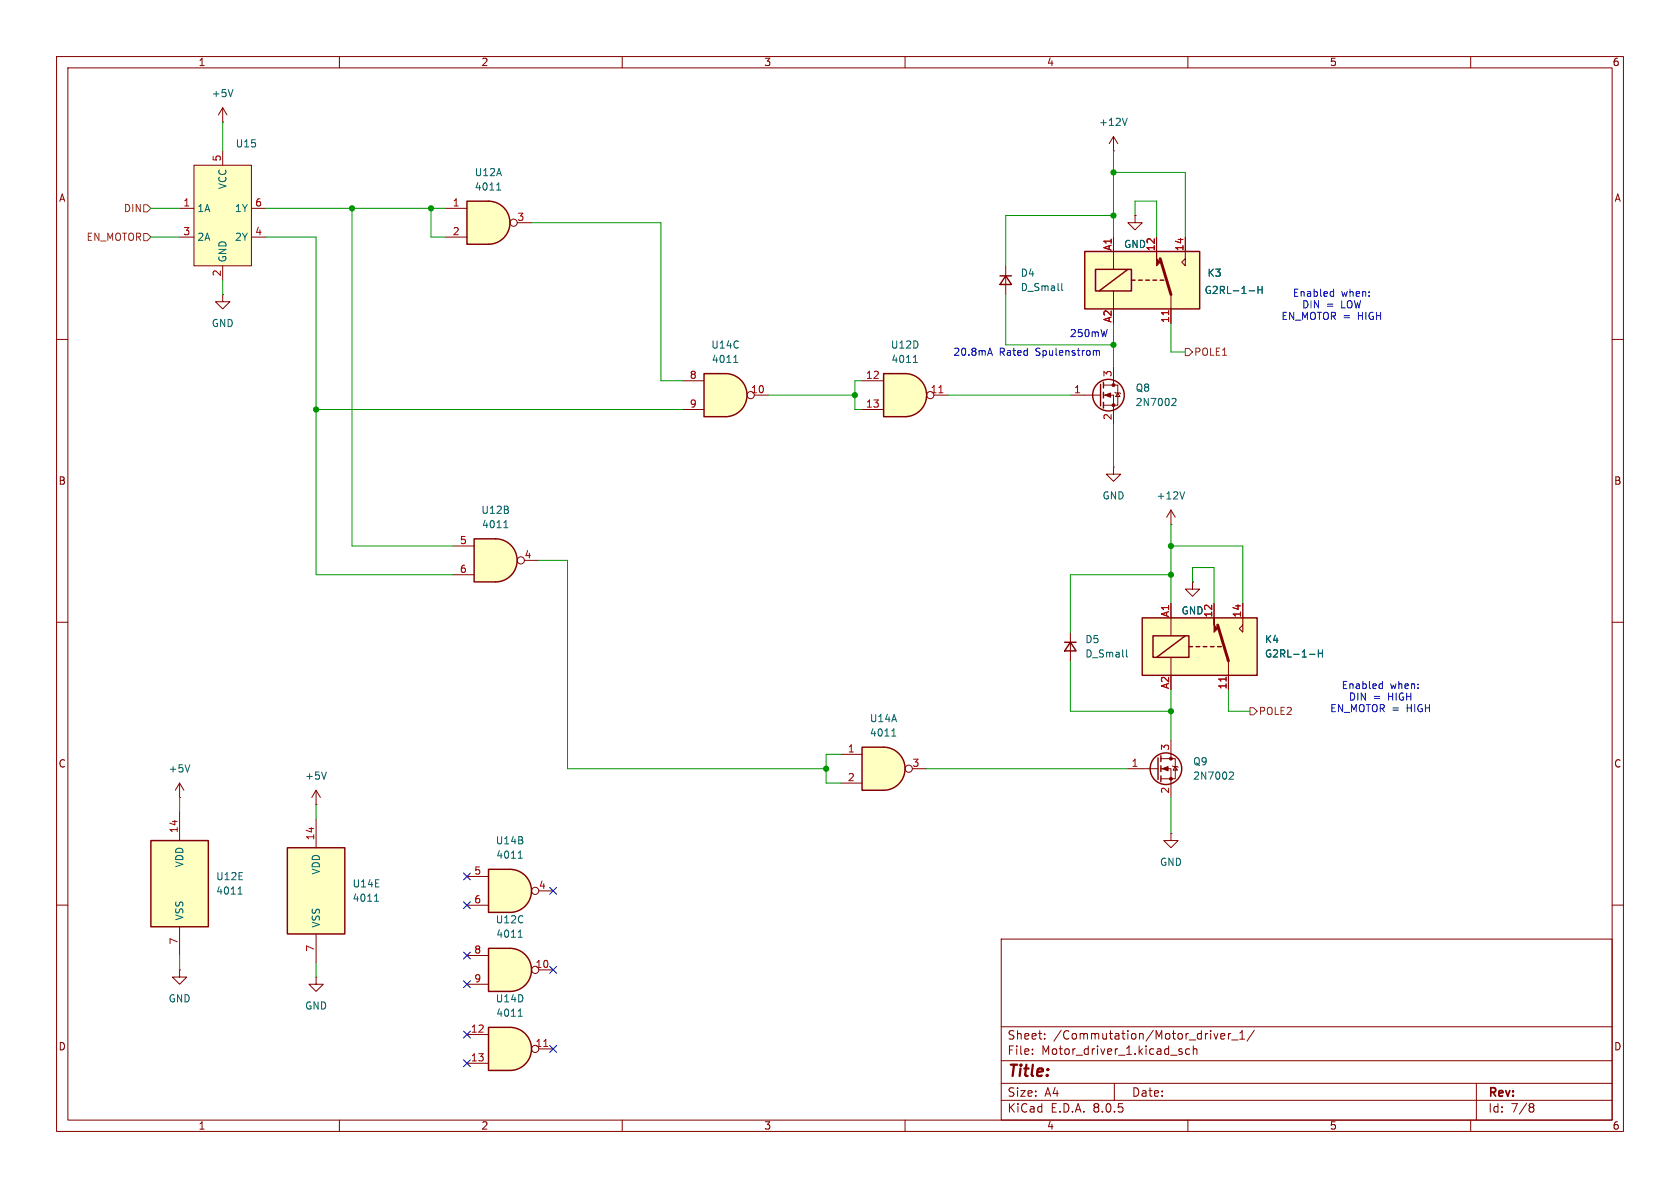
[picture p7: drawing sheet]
<svg xmlns="http://www.w3.org/2000/svg" width="297mm" height="210mm" viewBox="0 0 297 210" stroke-linecap="round" stroke-linejoin="round" font-family="sans-serif">
<g fill="none" stroke="#840000" stroke-width=".18">
<path d="M10 10h277v190h-277zM12 12h273v186h-273zM60 10v2M110 10v2M160 10v2M210 10v2M260 10v2M196.8 26.7h.1M196.8 24.1l-.7 1.3M196.8 24.1v2.6M196.8 24.1l.8 1.3M10 60h2"/>
<path d="M285 60h2M10 110h2M285 110h2M10 160h2M285 160h2M177 166h108v32h-108zM60 198v2M110 198v2M160 198v2M177 194.5h108M177 191.5h108M177 187.5h108"/>
<path d="M177 181.5h108M182.5 186.3v.1M182.5 185.5v.1M184.7 183.6v.1M184.7 182.8v.1M197 191.5v3M208.5 185.8l.5 .2v.1v.2l-.5 .1M208.5 185.5h.5M210 198v2M210.3 185.5l-.4-.1-.3 .3v.4l.1 .2h.6M211 185.5l.2-.1 .3 .1 .1 .9M211 184.9v1.5"/>
<path d="M215.3 182.7l-.3 1M215.8 183.2l.7-.1v-.3l-.5-.1-.2 .2 .1 .7h.6M217.2 182.7v1M217.6 182.7l-.3 .1-.1 .2M217.7 183.8h1.2M219.2 183.7h.8M219.2 182.6l.4-.4v1.5M221.7 182.1l-1.2 2M260 198v2M261 191.5v6.5M270.6 195.1h.3l.3 .3-.3 .3M270.6 195.7h.3"/>
<path d="M270.9 195.7l.2 .2 .1 .4-.3 .3h-.3"/>
</g>
<path d="M199.3 20.9l-.5 1.3" fill="none" stroke="#006464" stroke-width=".18"/>
<path d="M50.8 149.9h10.2v15.2h-10.2z" fill="#ffffc2"/>
<path d="M50.8 149.9h10.2v15.2h-10.2z" fill="none" stroke="#840000" stroke-width=".25"/>
<path d="M210.8 102.9v1.2h1.3l-1.3 1.3-1.3-1.3h1.3M210.8 102.9h.1M55.9 139.7v2.5M55.9 139.7l-.8 1.3M55.9 139.7l.7 1.3M55.9 142.2h.1M55.9 144.8v5.1M55.9 165.1v5.1" fill="none" stroke="#840000" stroke-width=".18"/>
<path d="M57.7 136.5l-.4 1.2M66.2 159.3h.7M66.3 158.4l.3-.3v1.2" fill="none" stroke="#006464" stroke-width=".18"/>
<path d="M201.9 109.2h20.3v10.2h-20.3z" fill="#ffffc2"/>
<path d="M207 106.7v5.7M207 116.2v3.2M214.6 106.7v2.5M217.2 116.8v5.1M219.7 106.7v5.1l-.6-.7 .6-.6M31.7 138.4l-.7 1.3M31.7 138.4v2.6M31.7 138.4l.8 1.3M31.7 141h.1" fill="none" stroke="#840000" stroke-width=".18"/>
<path d="M201.9 109.2h20.3v10.2h-20.3zM203.8 112.4h6.4v3.8h-6.4zM209.5 112.4l-5 3.8M210.2 114.3h.6M211.5 114.3h.6M212.7 114.3h.7M214 114.3h.6M215.3 114.3h.6" fill="none" stroke="#840000" stroke-width=".25"/>
<path d="M215.3 110.5l1.9 6.3" fill="none" stroke="#840000" stroke-width=".51"/>
<path d="M214.6 109.2v1.3l.7 .6-.7 .7z" fill="#840000" stroke="#840000" stroke-width=".18"/>
<path d="M216.8 119.7v.7" fill="none" stroke="#a90000" stroke-width=".18"/>
<path d="M231.5 115.7h1M233.1 114.9v1.2M233.1 115.5h.7M233.8 114.9v1.2M33.6 135.2l-.5 1.3" fill="none" stroke="#006464" stroke-width=".18"/>
<path d="M26.7 148.6h10.1v15.2h-10.1z" fill="#ffffc2"/>
<path d="M26.7 148.6h10.1v15.2h-10.1z" fill="none" stroke="#840000" stroke-width=".25"/>
<path d="M31.7 143.5v5.1M31.7 171.5v1.2h1.3l-1.3 1.3-1.2-1.3h1.2M31.7 171.5h.1M31.7 163.8v5.1" fill="none" stroke="#840000" stroke-width=".18"/>
<path d="M42.1 158.1h.7M42.2 157.1l.2-.3v1.3" fill="none" stroke="#006464" stroke-width=".18"/>
<path d="M191.8 44.5h20.3v10.1h-20.3z" fill="#ffffc2"/>
<g fill="none" stroke="#840000" stroke-width=".18">
<path d="M39.4 19.1l-.8 1.2M39.4 19.1v2.5M39.4 19.1l.7 1.2M39.4 21.6h.1M200.7 38.1v1.3h1.2l-1.2 1.2-1.3-1.2h1.3M200.7 38.1h.1M177.8 47v5.1M196.8 41.9v5.7M196.8 51.4v3.2M204.5 41.9v2.6M207 52.1v5.1M209.5 41.9v5.1l-.6-.6 .6-.7"/>
<path d="M196.8 82.6v1.2h1.3l-1.3 1.3-1.2-1.3h1.2M196.8 82.6h.1M207 92.7h.1M207 90.2v2.5M207 90.2l-.8 1.2M207 90.2l.8 1.2M189.2 111.8v5M199.4 135.9h5.3M205.2 135.9h1.8v5.1M205.2 134.1h2.6v3.6h-2.6M207 130.8v3.3M207.3 135.4l.1 .1h.8l.1 .1"/>
<path d="M207.8 135.5l.4 .6h-.8z"/>
</g>
<g fill="none" stroke="#840000" stroke-width=".25">
<path d="M176.8 48.8h2M177.8 48.8l1 1.5h-2zM191.8 44.5h20.3v10.1h-20.3zM193.7 47.6h6.3v3.8h-6.3zM199.4 47.6l-5.1 3.8M200 49.5h.7M201.3 49.5h.6M202.6 49.5h.6M203.8 49.5h.7M205.1 49.5h.6M188.2 113.5h2M189.2 113.5l1 1.6h-2z"/>
<path d="M204.7 134v3.8M205.2 133.6v1M205.2 135.4v1M205.2 137.2v1"/>
<circle cx="206.1" cy="135.9" r="2.79"/>
</g>
<path d="M205.1 45.7l1.9 6.4" fill="none" stroke="#840000" stroke-width=".51"/>
<g fill="#840000" stroke="#840000" stroke-width=".18">
<path d="M204.5 44.5v1.2l.6 .7-.6 .6z"/>
<path d="M205.5 135.9l1-.4v.8z"/>
<circle cx="207" cy="137.7" r=".25"/>
<circle cx="207" cy="134.1" r=".25"/>
</g>
<path d="M206.6 54.9v.7" fill="none" stroke="#a90000" stroke-width=".18"/>
<path d="M41.2 15.8l-.4 1.3M187.7 50.1v1.1l.2 .2M220.8 51.4h1M222.4 50.6v1.3M222.4 51.2h.7M223.1 50.6v1.3M209.4 86.9l-.4 1.3M199.1 114.9v1.1l.2 .1M217.5 136.5h.4l.2 .3-.8 .9h.8" fill="none" stroke="#006464" stroke-width=".18"/>
<path d="M34.3 29.2h10.1v17.8h-10.1z" fill="#ffffc2"/>
<path d="M31.7 36.8h2.6M34.3 29.2h10.1v17.8h-10.1zM39.4 26.7v2.5M44.4 36.8h2.6M31.7 41.9h2.6M39.4 47v2.5M44.4 41.9h2.6" fill="none" stroke="#840000" stroke-width=".18"/>
<path d="M86.4 35.6a3.8 3.8 0 0 1 3.8 3.8 3.8 3.8 0 0 1-3.8 3.8z" fill="#ffffc2" stroke="#ffffc2" stroke-width=".18"/>
<path d="M82.5 35.6h3.9v7.6h-3.9z" fill="#ffffc2"/>
<path d="M82.5 35.6h3.9a3.8 3.8 0 0 1 3.8 3.8 3.8 3.8 0 0 1-3.8 3.8h-3.9z" fill="none" stroke="#840000" stroke-width=".25"/>
<g fill="none" stroke="#840000" stroke-width=".18">
<path d="M78.7 36.8h3.8M91.4 39.4h2.6M39.4 52.1v1.2h1.2l-1.2 1.3-1.3-1.3h1.3M39.4 52.1h.1M78.7 41.9h3.8"/>
<circle cx="90.8" cy="39.4" r=".63"/>
</g>
<path d="M87.8 33.6h.7M87.9 32.6l.3-.3v1.3" fill="none" stroke="#006464" stroke-width=".18"/>
<path d="M128.3 66a3.8 3.8 0 0 1 3.8 3.9 3.8 3.8 0 0 1-3.8 3.8z" fill="#ffffc2" stroke="#ffffc2" stroke-width=".18"/>
<path d="M124.5 66h3.8v7.7h-3.8z" fill="#ffffc2"/>
<path d="M124.5 66h3.8a3.8 3.8 0 0 1 3.8 3.9 3.8 3.8 0 0 1-3.8 3.8h-3.8z" fill="none" stroke="#840000" stroke-width=".25"/>
<g fill="none" stroke="#840000" stroke-width=".18">
<path d="M120.6 67.3h3.9M120.6 72.4h3.9M133.3 69.9h2.6"/>
<circle cx="132.7" cy="69.8" r=".63"/>
</g>
<path d="M129.7 64.1h.7M129.8 63.1l.3-.3v1.3" fill="none" stroke="#006464" stroke-width=".18"/>
<path d="M87.6 95.3a3.8 3.8 0 0 1 3.8 3.8 3.8 3.8 0 0 1-3.8 3.8z" fill="#ffffc2" stroke="#ffffc2" stroke-width=".18"/>
<path d="M83.8 95.3h3.8v7.6h-3.8z" fill="#ffffc2"/>
<path d="M83.8 95.3h3.8a3.8 3.8 0 0 1 3.8 3.8 3.8 3.8 0 0 1-3.8 3.8h-3.8z" fill="none" stroke="#840000" stroke-width=".25"/>
<g fill="none" stroke="#840000" stroke-width=".18">
<path d="M80 96.5h3.8M92.7 99.1h2.5M80 101.6h3.8"/>
<circle cx="92.1" cy="99.1" r=".63"/>
</g>
<path d="M89.1 93.3h.7M89.2 92.3l.2-.3v1.3" fill="none" stroke="#006464" stroke-width=".18"/>
<path d="M90.2 181.6a3.8 3.8 0 0 1 3.8 3.8 3.8 3.8 0 0 1-3.8 3.8z" fill="#ffffc2" stroke="#ffffc2" stroke-width=".18"/>
<path d="M86.4 181.6h3.8v7.6h-3.8z" fill="#ffffc2"/>
<path d="M86.4 181.6h3.8a3.8 3.8 0 0 1 3.8 3.8 3.8 3.8 0 0 1-3.8 3.8h-3.8z" fill="none" stroke="#840000" stroke-width=".25"/>
<g fill="none" stroke="#840000" stroke-width=".18">
<path d="M82.5 182.9h3.9M82.5 188h3.9M95.2 185.4h2.6"/>
<circle cx="94.6" cy="185.4" r=".63"/>
</g>
<path d="M96.1 185h.8" fill="none" stroke="#a90000" stroke-width=".18"/>
<path d="M91.6 179.6h.7M91.7 178.7l.3-.3v1.2" fill="none" stroke="#006464" stroke-width=".18"/>
<path d="M160 66a3.8 3.8 0 0 1 3.8 3.9 3.8 3.8 0 0 1-3.8 3.8z" fill="#ffffc2" stroke="#ffffc2" stroke-width=".18"/>
<path d="M156.2 66h3.8v7.7h-3.8z" fill="#ffffc2"/>
<g fill="none" stroke="#840000" stroke-width=".25">
<path d="M156.2 66h3.8a3.8 3.8 0 0 1 3.8 3.9 3.8 3.8 0 0 1-3.8 3.8h-3.8zM194.6 67.9v3.9M195.1 67.6v1M195.1 69.3v1.1M195.1 71.1v1"/>
<circle cx="196" cy="69.8" r="2.79"/>
</g>
<g fill="none" stroke="#840000" stroke-width=".18">
<path d="M152.4 67.3h3.8M152.4 72.4h3.8M165.1 69.9h2.5M189.2 69.9h5.4M195.1 69.9h1.7v5M195.1 68.1h2.5v3.5h-2.5M196.8 64.8v3.3M197.1 69.3l.1 .2h.8l.1 .1M197.6 69.5l.4 .6h-.8z"/>
<circle cx="164.5" cy="69.8" r=".63"/>
</g>
<path d="M166 69.4h.7" fill="none" stroke="#a90000" stroke-width=".18"/>
<path d="M161.5 64.1h.7M161.6 63.1l.2-.3v1.3M207.4 70.4l.4 .1 .1 .3-.8 .9h.8" fill="none" stroke="#006464" stroke-width=".18"/>
<g fill="#840000" stroke="#840000" stroke-width=".18">
<path d="M195.3 69.9l1-.4v.7z"/>
<circle cx="196.8" cy="71.6" r=".25"/>
<circle cx="196.8" cy="68.1" r=".25"/>
</g>
<path d="M90.2 167.6a3.8 3.8 0 0 1 3.8 3.9 3.8 3.8 0 0 1-3.8 3.8z" fill="#ffffc2" stroke="#ffffc2" stroke-width=".18"/>
<path d="M86.4 167.6h3.8v7.7h-3.8z" fill="#ffffc2"/>
<path d="M86.4 167.6h3.8a3.8 3.8 0 0 1 3.8 3.9 3.8 3.8 0 0 1-3.8 3.8h-3.8z" fill="none" stroke="#840000" stroke-width=".25"/>
<g fill="none" stroke="#840000" stroke-width=".18">
<path d="M55.9 172.7v1.3h1.2l-1.2 1.3-1.3-1.3h1.3M55.9 172.7h.1M82.5 168.9h3.9M82.5 174h3.9M95.2 171.5h2.6"/>
<circle cx="94.6" cy="171.4" r=".63"/>
</g>
<path d="M91.6 165.7h.7M91.7 164.7l.3-.3v1.3" fill="none" stroke="#006464" stroke-width=".18"/>
<path d="M90.2 153.7a3.8 3.8 0 0 1 3.8 3.8 3.8 3.8 0 0 1-3.8 3.8z" fill="#ffffc2" stroke="#ffffc2" stroke-width=".18"/>
<path d="M86.4 153.7h3.8v7.6h-3.8z" fill="#ffffc2"/>
<path d="M86.4 153.7h3.8a3.8 3.8 0 0 1 3.8 3.8 3.8 3.8 0 0 1-3.8 3.8h-3.8z" fill="none" stroke="#840000" stroke-width=".25"/>
<g fill="none" stroke="#840000" stroke-width=".18">
<path d="M82.5 154.9h3.9M95.2 157.5h2.6M207 147.3v1.3h1.3l-1.3 1.3-1.3-1.3h1.3M207 147.3h.1M82.5 160h3.9"/>
<circle cx="94.6" cy="157.5" r=".63"/>
</g>
<path d="M91.6 151.7h.7M91.7 150.7l.3-.3v1.3" fill="none" stroke="#006464" stroke-width=".18"/>
<path d="M156.2 132.1a3.8 3.8 0 0 1 3.8 3.8 3.8 3.8 0 0 1-3.8 3.8z" fill="#ffffc2" stroke="#ffffc2" stroke-width=".18"/>
<path d="M152.4 132.1h3.8v7.6h-3.8z" fill="#ffffc2"/>
<path d="M152.4 132.1h3.8a3.8 3.8 0 0 1 3.8 3.8 3.8 3.8 0 0 1-3.8 3.8h-3.8z" fill="none" stroke="#840000" stroke-width=".25"/>
<g fill="none" stroke="#840000" stroke-width=".18">
<path d="M200.7 38.1h.1M196.8 41.9v2.6M204.5 41.9v2.6M207 54.6v2.6M209.5 41.9v2.6M207 106.7v2.5M210.8 102.9h.1M214.6 106.7v2.5M217.2 119.4v2.5M219.7 106.7v2.5M148.6 133.4h3.8M148.6 138.4h3.8"/>
<path d="M161.3 135.9h2.5"/>
<circle cx="160.7" cy="135.9" r=".63"/>
</g>
<path d="M220.8 51.4h1M222.4 50.6v1.3M222.4 51.2h.7M223.1 50.6v1.3M231.5 115.7h1M233.1 114.9v1.2M233.1 115.5h.7M233.8 114.9v1.2M157.7 130.1h.7M157.8 129.2l.2-.4v1.3" fill="none" stroke="#006464" stroke-width=".18"/>
<path d="M25.4 36.2h.6l.7 .6-.7 .7h-.6zM25.4 41.3h.6l.7 .6-.7 .6h-.6zM209.5 61.6h.7l.6 .6-.6 .7h-.7zM221 125.1h.6l.6 .6-.6 .7h-.6z" fill="none" stroke="#725600" stroke-width=".18"/>
<path d="M195.7 58.2l-.3 1.3M235.4 51.5l.4 .1M235.8 51.1v1.3M235.8 52.3l-.4 .1M174.7 62.5h.6M175 61.5l.4 1.3M193.5 62l.3 .1M193.8 62.1l.2-.1h.3l.1 .8M193.8 62.1v.7M244 120.9h.4M244.4 120.5v1.2M244.4 121.7h-.4" fill="none" stroke="#0000c2" stroke-width=".18"/>
<g fill="none" stroke="#009600" stroke-width=".18">
<path d="M26.7 36.8h5M39.4 21.6v5.1M47 36.8h31.7M62.2 36.8v59.7h17.8M76.2 36.8v5.1h2.5M94 39.4h22.8v27.9h3.8M196.8 26.7v15.2M196.8 30.5h12.7v11.4M196.8 38.1h-19v8.9M200.7 38.1v-2.5h3.8v6.3M26.7 41.9h5M39.4 49.5v2.6"/>
<path d="M47 41.9h8.9v59.7h24.1M177.8 52.1v8.9h19M196.8 57.2v7.6M207 57.2v5h2.5M55.9 72.4h64.7M135.9 69.9h15.2M152.4 67.3h-1.3v5.1h1.3M167.6 69.9h21.6M196.8 74.9v7.7M95.2 99.1h5.1v36.8h45.7M207 92.7v14M207 96.5h12.7v10.2"/>
<path d="M189.2 116.8v8.9h17.8M207 101.6h-17.8v10.2M210.8 102.9v-2.6h3.8v6.4M148.6 133.4h-2.6v5h2.6M163.8 135.9h35.6M207 121.9v8.9M217.2 121.9v3.8h3.8M31.7 141v2.5M55.9 142.2v2.6M207 141v6.3M31.7 168.9v2.6M55.9 170.2v2.5"/>
</g>
<g fill="none" stroke="#000084" stroke-width=".18">
<path d="M81.9 159.4l1.3 1.2M81.9 154.3l1.3 1.2M83.2 159.4l-1.3 1.2M83.2 154.3l-1.3 1.2M97.2 156.9l1.2 1.2M98.4 156.9l-1.2 1.2M81.9 173.4l1.3 1.2M81.9 168.3l1.3 1.2M83.2 173.4l-1.3 1.2M83.2 168.3l-1.3 1.2M97.2 170.8l1.2 1.3M98.4 170.8l-1.2 1.3"/>
<path d="M81.9 182.3l1.3 1.2M81.9 187.4l1.3 1.2M83.2 182.3l-1.3 1.2M83.2 187.4l-1.3 1.2M97.2 184.8l1.2 1.2M98.4 184.8l-1.2 1.2"/>
</g>
<path d="M206.6 54.9v.7M216.8 119.7v.7" fill="none" stroke="#a90000" stroke-width=".18"/>
<g fill="#009600" stroke="#009600" stroke-width=".18">
<circle cx="146" cy="135.9" r=".46"/>
<circle cx="196.8" cy="61" r=".46"/>
<circle cx="196.8" cy="38.1" r=".46"/>
<circle cx="196.8" cy="30.5" r=".46"/>
<circle cx="76.2" cy="36.8" r=".46"/>
<circle cx="151.1" cy="69.9" r=".46"/>
<circle cx="55.9" cy="72.4" r=".46"/>
<circle cx="62.2" cy="36.8" r=".46"/>
<circle cx="207" cy="96.5" r=".46"/>
<circle cx="207" cy="125.7" r=".46"/>
<circle cx="207" cy="101.6" r=".46"/>
</g>
<text font-size="2.8" fill="#840000" x="178" y="190.9">Title:</text>
<g font-size="2.1" fill="#840000">
<text x="178" y="184">Sheet:</text>
<text x="186.2" y="184">/Commutation/Motor_driver_1/</text>
<text x="178" y="186.7">File:</text>
<text x="184.1" y="186.7">Motor_driver_1.kicad_sch</text>
<text x="178" y="196.9">KiCad</text>
<text x="178" y="194.1">Size:</text>
<text x="184.7" y="194.1">A4</text>
<text x="185.7" y="196.9">E.D.A.</text>
<text x="193.3" y="196.9">8.0.5</text>
<text x="200" y="194.1">Date:</text>
<text x="263" y="194.3">Rev:</text>
<text x="263" y="196.9">Id:</text>
<text x="267.1" y="196.9">7/8</text>
</g>
<g font-size="1.8" fill="#840000">
<text x="35" y="11.9">1</text>
<text x="85" y="11.9">2</text>
<text x="135" y="11.9">3</text>
<text x="185" y="11.9">4</text>
<text x="235" y="11.9">5</text>
<text x="285" y="11.9">6</text>
<text x="10.3" y="35.9">A</text>
<text x="285.3" y="35.9">A</text>
<text x="10.3" y="85.9">B</text>
<text x="285.3" y="85.9">B</text>
<text x="10.3" y="135.9">C</text>
<text x="285.3" y="135.9">C</text>
<text x="10.3" y="185.9">D</text>
<text x="285.3" y="185.9">D</text>
<text x="35" y="199.9">1</text>
<text x="85" y="199.9">2</text>
<text x="135" y="199.9">3</text>
<text x="185" y="199.9">4</text>
<text x="235" y="199.9">5</text>
<text x="285" y="199.9">6</text>
</g>
<g font-size="1.8" fill="#006464">
<text x="37.3" y="17.4">+5V</text>
<text x="194.2" y="22.5">+12V</text>
<text x="41.6" y="26.3">U15</text>
<text x="40.2" y="33.5" transform="rotate(-90 40.2 33.5)">VCC</text>
<text x="83.8" y="31.3">U12A</text>
<text x="83.8" y="33.9">4011</text>
<text x="34.8" y="37.7">1A</text>
<text x="41.4" y="37.7">1Y</text>
<text x="34.8" y="42.8">2A</text>
<text x="40.2" y="46.5" transform="rotate(-90 40.2 46.5)">GND</text>
<text x="41.4" y="42.8">2Y</text>
<text x="198.6" y="44">GND</text>
<text x="180.3" y="49.1">D4</text>
<text x="180.3" y="51.7">D_Small</text>
<text x="212.9" y="52.2">G2RL-1-H</text>
<text x="213.4" y="49.1">K3</text>
<text x="37.3" y="58">GND</text>
<text x="125.7" y="61.8">U14C</text>
<text x="125.7" y="64.4">4011</text>
<text x="157.4" y="61.8">U12D</text>
<text x="157.5" y="64.4">4011</text>
<text x="200.7" y="69.4">Q8</text>
<text x="200.7" y="72">2N7002</text>
<text x="194.8" y="88.5">GND</text>
<text x="204.4" y="88.5">+12V</text>
<text x="85" y="91">U12B</text>
<text x="85.1" y="93.6">4011</text>
<text x="191.8" y="113.9">D5</text>
<text x="208.8" y="108.8">GND</text>
<text x="223.5" y="113.9">K4</text>
<text x="191.8" y="116.4">D_Small</text>
<text x="223.5" y="116.4">G2RL-1-H</text>
<text x="153.7" y="127.9">U14A</text>
<text x="153.7" y="130.4">4011</text>
<text x="29.7" y="136.8">+5V</text>
<text x="210.8" y="135.5">Q9</text>
<text x="53.8" y="138">+5V</text>
<text x="210.8" y="138">2N7002</text>
<text x="87.6" y="149.5">U14B</text>
<text x="32.6" y="153.4" transform="rotate(-90 32.6 153.4)">VDD</text>
<text x="38.1" y="155.8">U12E</text>
<text x="56.7" y="154.7" transform="rotate(-90 56.7 154.7)">VDD</text>
<text x="87.6" y="152">4011</text>
<text x="205" y="153.3">GND</text>
<text x="38.1" y="158.3">4011</text>
<text x="62.2" y="157.1">U14E</text>
<text x="62.2" y="159.6">4011</text>
<text x="32.6" y="162.8" transform="rotate(-90 32.6 162.8)">VSS</text>
<text x="56.7" y="164.1" transform="rotate(-90 56.7 164.1)">VSS</text>
<text x="87.6" y="163.4">U12C</text>
<text x="87.6" y="166">4011</text>
<text x="29.7" y="177.4">GND</text>
<text x="53.8" y="178.7">GND</text>
<text x="87.6" y="177.4">U14D</text>
<text x="87.6" y="179.9">4011</text>
</g>
<g font-size="1.8" fill="#a90000">
<text x="39.1" y="28.6" transform="rotate(-90 39.1 28.6)">5</text>
<text x="32.3" y="36.6">1</text>
<text x="32.3" y="41.7">3</text>
<text x="45" y="41.7">4</text>
<text x="45" y="36.6">6</text>
<text x="79.9" y="36.6">1</text>
<text x="79.9" y="41.7">2</text>
<text x="91.4" y="39.1">3</text>
<text x="196.6" y="44.4" transform="rotate(-90 196.6 44.4)">A1</text>
<text x="204.2" y="44.5" transform="rotate(-90 204.2 44.5)">12</text>
<text x="209.3" y="44.5" transform="rotate(-90 209.3 44.5)">14</text>
<text x="39.1" y="49" transform="rotate(-90 39.1 49)">2</text>
<text x="196.6" y="57.1" transform="rotate(-90 196.6 57.1)">A2</text>
<text x="206.8" y="57.2" transform="rotate(-90 206.8 57.2)">11</text>
<text x="121.8" y="67.1">8</text>
<text x="132.7" y="69.6">10</text>
<text x="153" y="67.1">12</text>
<text x="164.4" y="69.6">11</text>
<text x="189.8" y="69.6">1</text>
<text x="196.6" y="66.7" transform="rotate(-90 196.6 66.7)">3</text>
<text x="121.8" y="72.1">9</text>
<text x="153" y="72.1">13</text>
<text x="196.6" y="74.4" transform="rotate(-90 196.6 74.4)">2</text>
<text x="81.2" y="96.3">5</text>
<text x="81.2" y="101.3">6</text>
<text x="92.6" y="98.8">4</text>
<text x="206.8" y="109.2" transform="rotate(-90 206.8 109.2)">A1</text>
<text x="214.4" y="109.3" transform="rotate(-90 214.4 109.3)">12</text>
<text x="219.5" y="109.3" transform="rotate(-90 219.5 109.3)">14</text>
<text x="206.8" y="121.9" transform="rotate(-90 206.8 121.9)">A2</text>
<text x="216.9" y="122" transform="rotate(-90 216.9 122)">11</text>
<text x="149.8" y="133.1">1</text>
<text x="161.2" y="135.6">3</text>
<text x="200" y="135.6">1</text>
<text x="206.8" y="132.8" transform="rotate(-90 206.8 132.8)">3</text>
<text x="149.8" y="138.2">2</text>
<text x="206.8" y="140.4" transform="rotate(-90 206.8 140.4)">2</text>
<text x="31.5" y="147.4" transform="rotate(-90 31.5 147.4)">14</text>
<text x="55.6" y="148.6" transform="rotate(-90 55.6 148.6)">14</text>
<text x="83.7" y="154.7">5</text>
<text x="83.7" y="159.8">6</text>
<text x="95.2" y="157.2">4</text>
<text x="31.5" y="167.1" transform="rotate(-90 31.5 167.1)">7</text>
<text x="55.6" y="168.3" transform="rotate(-90 55.6 168.3)">7</text>
<text x="83.7" y="168.7">8</text>
<text x="83.7" y="173.7">9</text>
<text x="94.6" y="171.2">10</text>
<text x="83.1" y="182.6">12</text>
<text x="94.6" y="185.2">11</text>
<text x="83.1" y="187.7">13</text>
</g>
<g font-size="1.8" fill="#725600">
<text x="21.8" y="37.7">DIN</text>
<text x="15.2" y="42.8">EN_MOTOR</text>
<text x="211" y="63.1">POLE1</text>
<text x="222.4" y="126.6">POLE2</text>
</g>
<g font-size="1.8" fill="#0000c2">
<text x="228.5" y="52.7">Enabled</text>
<text x="237.1" y="52.7">when:</text>
<text x="189" y="59.8">250mW</text>
<text x="226.4" y="56.8">EN_MOTOR =</text>
<text x="230.1" y="54.7">DIN</text>
<text x="234.5" y="54.7">=</text>
<text x="237.2" y="54.7">LOW</text>
<text x="240.1" y="56.8">HIGH</text>
<text x="168.4" y="63.1">20.8mA</text>
<text x="176.6" y="63.1">Rated</text>
<text x="183.2" y="63.1">Spulenstrom</text>
<text x="237.1" y="122">Enabled</text>
<text x="238.4" y="124.1">DIN</text>
<text x="242.7" y="124.1">=</text>
<text x="245.5" y="124.1">HIGH</text>
<text x="245.8" y="122">when:</text>
<text x="235.1" y="126.1">EN_MOTOR =</text>
<text x="248.8" y="126.1">HIGH</text>
</g>
</svg>
